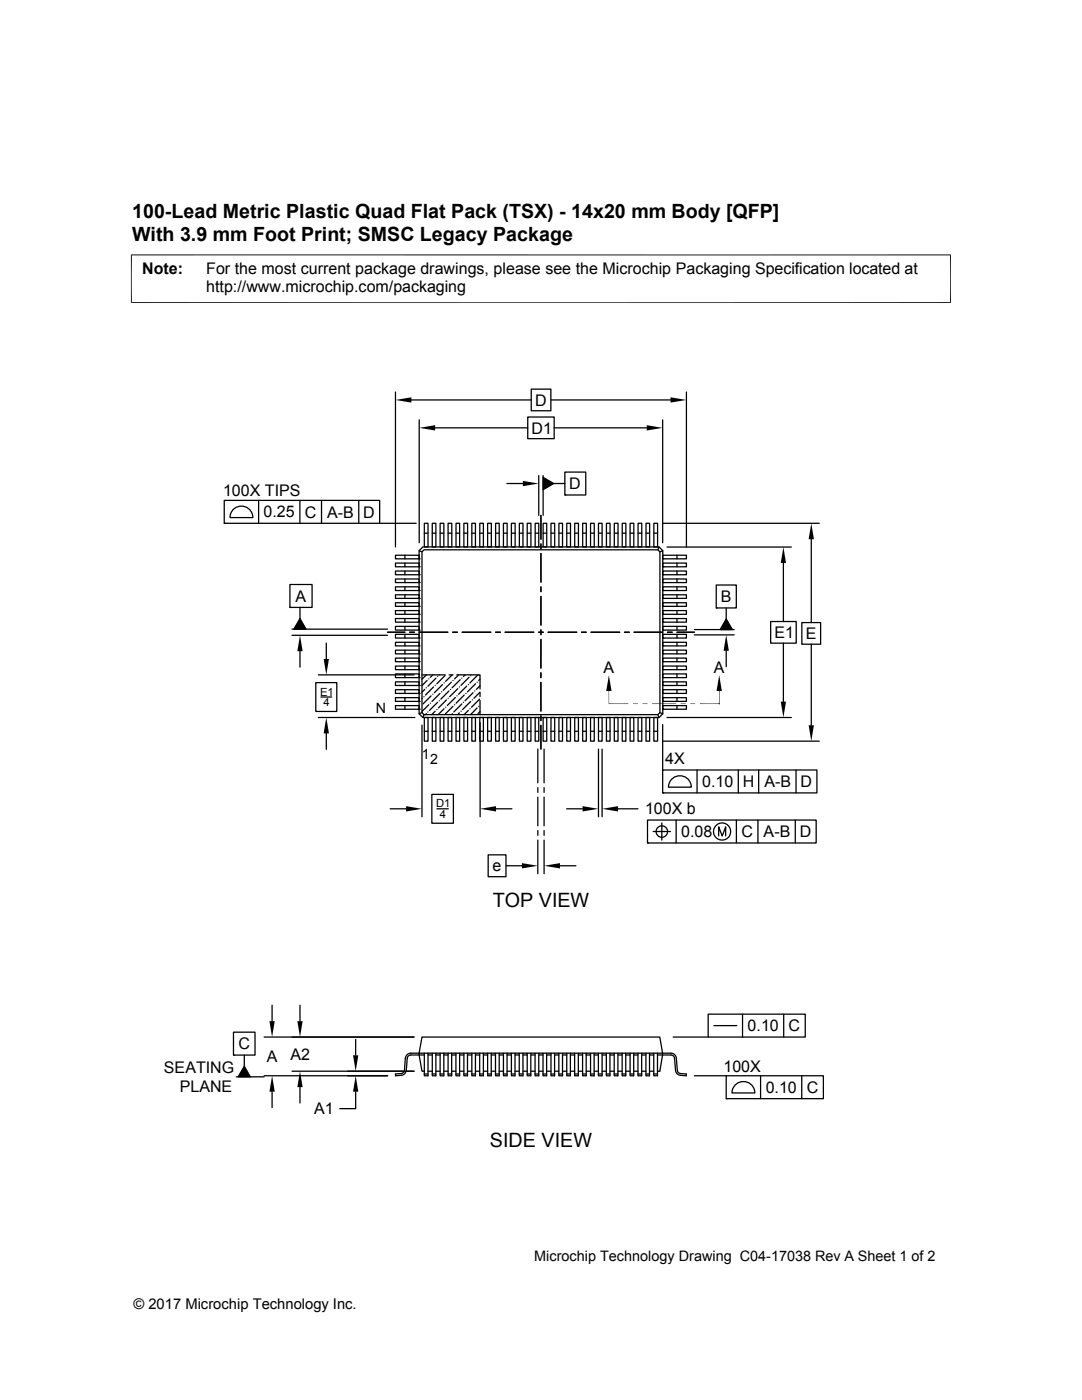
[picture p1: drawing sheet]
<svg xmlns="http://www.w3.org/2000/svg" width="216mm" height="279mm" viewBox="0 0 216 279" stroke-linecap="round" stroke-linejoin="round" font-family="sans-serif">
<g fill="none" stroke="#000" stroke-width=".25">
<path d="M78.9 78.2v31M82.1 79.8h23.9M106 77.7h3.9v4.3h-3.9zM109.9 79.8h23.9M137 78.2v31M44.7 99.9h31.1v4.5h-31.1zM51.6 99.9v4.5M59.8 99.9v4.5M64.2 99.9v4.5M71.6 99.9v4.5M83.7 83.8v24.5M86.8 85.4h18.5"/>
<path d="M101.2 96.5h3.1M105.3 83.2h5.3v4.3h-5.3zM107.5 94.9v7.9M108.4 94.9v7.9M108.4 95.3l2.1 1.2-2.1 1.2zM110.5 96.5h2.2M110.6 85.4h18.5M112.7 94.2h4.2v4.6h-4.2zM112.7 98.8h.1M132.2 83.8v24.5M44.7 104.4h.1M46.6 101.6a2.3 2.3 0 0 1 2.5-.4 2.3 2.3 0 0 1 1.4 2.1h-4.6l.3-1.2z"/>
<path d="M57.8 116.6h4.5v4.6h-4.5zM75.7 104.4h7.3M78.9 118.7h4.7v.7h-4.7zM78.9 117.1h4.7v.8h-4.7zM78.9 115.5h4.7v.8h-4.7zM78.9 114h4.7v.7h-4.7zM78.9 112.4h4.7v.7h-4.7zM78.9 110.8h4.7v.7h-4.7zM80.8 110.8v.7M80.8 112.4v.7M80.8 114v.7M80.8 115.5v.8"/>
<path d="M80.8 117.1v.8M80.8 118.7v.7M83.6 109.9l.6 .2M83.6 119.4h.1M83.6 117.9h.1M83.6 116.3h.1M83.6 114.7h.1M83.6 113.1h.1M83.6 111.5h.1M84.4 109.2h47.1l.7 .7v32.6l-.7 .7h-47.1l-.8-.7v-32.6zM84.7 104.4h.7v4.8h-.7zM84.7 106.4h.7"/>
<path d="M86.3 104.4h.7v4.8h-.7zM86.3 106.4h.7M87.8 104.4h.8v4.8h-.8zM87.8 106.4h.8M89.4 104.4h.7v4.8h-.7zM89.4 106.4h.7M91 104.4h.7v4.8h-.7zM91 106.4h.7M92.6 104.4h.7v4.8h-.7zM92.6 106.4h.7M94.1 104.4h.8v4.8h-.8zM94.1 106.4h.8"/>
<path d="M95.7 104.4h.8v4.8h-.8zM95.7 106.4h.8M97.3 104.4h.7v4.8h-.7zM97.3 106.4h.7M98.9 104.4h.7v4.8h-.7zM98.9 106.4h.7M100.5 104.4h.7v4.8h-.7zM100.5 106.4h.7M102 104.4h.8v4.8h-.8zM102 106.4h.8M103.6 104.4h.8v4.8h-.8zM103.6 106.4h.8"/>
<path d="M105.2 104.4h.7v4.8h-.7zM105.2 106.4h.7M106.8 104.4h.7v4.8h-.7zM106.8 106.4h.7M107.9 108.5v1M107.9 110.4v5.8M107.9 117.1v1M107.9 119v5.8M107.9 102.8v4.8M108.4 104.4h.7v4.8h-.7zM108.4 106.4h.7M109.9 104.4h.8v4.8h-.8z"/>
<path d="M109.9 106.4h.8M111.5 104.4h.7v4.8h-.7zM111.5 106.4h.7M113.1 104.4h.7v4.8h-.7zM113.1 106.4h.7M114.7 104.4h.7v4.8h-.7zM114.7 106.4h.7M116.3 104.4h.7v4.8h-.7zM116.3 106.4h.7M117.8 104.4h.8v4.8h-.8zM117.8 106.4h.8M119.4 104.4h.7v4.8h-.7z"/>
<path d="M119.4 106.4h.7M121 104.4h.7v4.8h-.7zM121 106.4h.7M122.6 104.4h.7v4.8h-.7zM122.6 106.4h.7M124.2 104.4h.7v4.8h-.7zM124.2 106.4h.7M125.7 104.4h.8v4.8h-.8zM125.7 106.4h.8M127.3 104.4h.8v4.8h-.8zM127.3 106.4h.8M128.9 104.4h.7v4.8h-.7z"/>
<path d="M128.9 106.4h.7M130.5 104.4h.7v4.8h-.7zM130.5 106.4h.7M131.5 109.2l-.2 .5M132.2 109.9l-.5 .2M132.2 118.7h4.8v.7h-4.8zM132.2 119.4h.1M132.2 117.1h4.8v.8h-4.8zM132.2 117.9h.1M132.2 115.5h4.8v.8h-4.8zM132.2 116.3h.1M132.2 114h4.8v.7h-4.8z"/>
<path d="M132.2 114.7h.1M132.2 112.4h4.8v.7h-4.8zM132.2 113.1h.1M132.2 110.8h4.8v.7h-4.8zM132.2 111.5h.1M132.2 104.4h31.3M133.1 109.2h24.8M135.1 110.8v.7M135.1 112.4v.7M135.1 114v.7M135.1 115.5v.8M135.1 117.1v.8"/>
<path d="M135.1 118.7v.7M142.9 116.8h4v4.5h-4zM156.3 112.4v11.6M161.9 107.6v16.6M57.8 121.2h.1M58.3 125.6h19M58.3 126.8h19M59.9 130v3.1M59.9 123.4l1.2 2.2h-2.5zM59.9 121.2v2.2M63 136.2h4.2v5.8h-4.2zM63.5 134.7h19.1"/>
<path d="M64 139.1h2.2M65.1 128.3v3.2M78.9 139.2h4.7v.8h-4.7zM78.9 137.6h4.7v.8h-4.7zM78.9 136.1h4.7v.7h-4.7zM78.9 134.5h4.7v.7h-4.7zM78.9 132.9h4.7v.7h-4.7zM78.9 131.3h4.7v.8h-4.7zM78.9 129.8h4.7v.7h-4.7zM78.9 128.2h4.7v.7h-4.7zM78.9 126.6h4.7v.7h-4.7zM78.9 125h4.7v.8h-4.7z"/>
<path d="M78.9 123.4h4.7v.8h-4.7zM78.9 121.9h4.7v.7h-4.7zM78.9 120.3h4.7v.7h-4.7zM80.8 120.3v.7M80.8 121.9v.7M80.8 123.4v.8M80.8 125v.8M80.8 126.6v.7M80.8 128.2v.7M80.8 129.8v.7M80.8 131.3v.8M80.8 132.9v.7"/>
<path d="M80.8 134.5v.7M80.8 136.1v.7M80.8 137.6v.8M80.8 139.2v.8M80.8 126.2h-3.5M82.7 126.2h-1M83.6 140h.1M83.6 138.4h.1M83.6 136.8h.1M83.6 135.2h.1M83.6 133.6h.1M83.6 132.1h.1"/>
<path d="M83.6 130.5h.1M83.6 128.9h.1M83.6 127.3h.1M83.6 125.8h.1M83.6 124.2h.1M83.6 122.6h.1M83.6 121h.1M84.2 134.7h4.7M84.3 139.4h-.1M84.6 139h.1M84.8 137.6l-.6 .5M85.1 137.3h.1"/>
<path d="M85.1 134.7l-.9 .9M85.2 135.8l-1 1M85.6 135.5h.1M86 138.9l-1.6 1.6M86.4 134.7l-.5 .5M86.4 138.6h.1M86.5 137.1l-1.6 1.6M86.8 136.8h.1M87 135.3l-1.6 1.6M87.3 135h.1M87.7 139.8h.1M87.8 138.4l-1.6 1.6"/>
<path d="M88.1 138.1h.1M88.3 136.6l-1.6 1.6M88.6 136.3h.1M88.8 134.9l-1.6 1.6M89.1 139.7l-1.6 1.6M89.4 126.2h-5.7M89.4 139.4h.1M89.6 137.9l-1.6 1.6M89.6 134.7h.8M89.9 137.6h.1M90.1 136.1l-1.6 1.7M90.2 134.7l-1.3 1.3"/>
<path d="M90.3 126.2h1M90.4 135.8h.1M90.9 139.2l-1.6 1.6M91.1 134.7h4.7v2.8M91.2 138.9h.1M91.4 137.4l-1.7 1.6M91.5 134.7l-.8 .8M91.7 137.1h.1M91.8 135.7l-1.6 1.6M92.2 135.3h.1M92.2 126.2h5.7M92.6 138.7l-1.6 1.6"/>
<path d="M92.8 134.7l-.3 .3M93 138.4h.1M93.1 136.9l-1.6 1.7M93.5 136.6h.1M93.6 135.2l-1.6 1.6M93.9 140l-1.6 1.6M93.9 134.9h.1M94.3 139.7h.1M94.4 138.2l-1.6 1.6M94.7 137.9h.1M94.9 136.5l-1.6 1.6M95.2 136.1h.1"/>
<path d="M95.4 134.7l-1.6 1.6M95.7 139.5l-1.6 1.6M95.8 138.3v.7M95.8 139.8v2.8M95.8 138.1l-1.2 1.3M95.8 136.8l-.7 .8M95.8 135.6l-.3 .2M98.9 126.2h.9M100.8 126.2h5.7M107.5 126.2h.9M107.9 125.7v1M107.9 127.6v5.7"/>
<path d="M107.9 134.3v.9M107.9 136.2v5.7M109.4 126.2h5.7M116 126.2h1M117.9 126.2h5.8M124.6 126.2h1M126.5 126.2h5.7M132.2 139.2h4.8v.8h-4.8zM132.2 140h.1M132.2 137.6h4.8v.8h-4.8zM132.2 138.4h.1M132.2 136.1h4.8v.7h-4.8z"/>
<path d="M132.2 136.8h.1M132.2 134.5h4.8v.7h-4.8zM132.2 135.2h.1M132.2 132.9h4.8v.7h-4.8zM132.2 133.6h.1M132.2 131.3h4.8v.8h-4.8zM132.2 132.1h.1M132.2 129.8h4.8v.7h-4.8zM132.2 130.5h.1M132.2 128.2h4.8v.7h-4.8zM132.2 128.9h.1M132.2 126.6h4.8v.7h-4.8z"/>
<path d="M132.2 127.3h.1M132.2 125h4.8v.8h-4.8zM132.2 125.8h.1M132.2 123.4h4.8v.8h-4.8zM132.2 124.2h.1M132.2 121.9h4.8v.7h-4.8zM132.2 122.6h.1M132.2 120.3h4.8v.7h-4.8zM132.2 121h.1M133.2 126.2h.9M135.1 120.3v.7M135.1 121.9v.7"/>
<path d="M135.1 123.4v.8M135.1 125v.8M135.1 126.6v.7M135.1 128.2v.7M135.1 129.8v.7M135.1 131.3v.8M135.1 132.9v.7M135.1 134.5v.7M135.1 136.1v.7M135.1 137.6v.8M135.1 139.2v.8M135.1 126.2h3.5"/>
<path d="M138.6 125.6h7.9M138.6 126.7h7.9M142.9 121.3h.1M144.9 123.5l1.2 2.1h-2.4zM144.9 121.3v2.2M144.9 129.9v3.2M153.8 124h5.1v4.4h-5.1zM156.3 128.4v11.6M160 124.2h3.7v4.4h-3.7zM161.9 128.6v16.1M63.5 143.2h19.3M65.1 146.4v3.1"/>
<path d="M78.9 140.8h4.7v.7h-4.7zM80.8 140.8v.7M83.6 141.5h.1M84.2 142.2l-.6 .3M84.2 144.7v18.3M84.6 142.6h46.7l.4-.4v-32.1l-.4-.4h-46.7l-.4 .4v32.1l.4 .4-.2 .6M84.7 143.2h.7v4.7h-.7zM84.7 145.9h.7M85.1 142.4l-.2 .2M85.4 142.1h.1M85.6 140.7l-1.4 1.3M85.9 140.3h.1"/>
<path d="M86.2 158.5h4.3v5.8h-4.3zM86.3 143.2h.7v4.7h-.7zM86.3 145.9h.7M86.8 141.9l-.7 .7M87.2 141.6h.1M87.3 140.2l-1.6 1.6M87.8 143.2h.8v4.7h-.8zM87.8 145.9h.8M88.6 141.5l-1.2 1.1M88.9 141.1h.1M89.4 143.2h.7v4.7h-.7zM89.4 145.9h.7"/>
<path d="M90.2 142.4h.1M90.4 141l-1.6 1.6M90.7 140.7h.1M91 143.2h.7v4.7h-.7zM91 145.9h.7M91.7 142.3l-.4 .3M92 141.9h.1M92.2 140.5l-1.6 1.6M92.5 140.2h.1M92.6 143.2h.7v4.7h-.7zM92.6 145.9h.7M93.5 141.8l-.9 .8"/>
<path d="M93.8 141.5h.1M94.1 143.2h.8v4.7h-.8zM94.1 145.9h.8M95.2 141.3l-1.3 1.3M95.5 141h.1M95.7 143.2h.8v4.7h-.8zM95.7 145.9h.8M95.8 142l-.4 .4M95.8 144.2v18.8M97.3 143.2h.7v4.7h-.7zM97.3 145.9h.7M98.9 143.2h.7v4.7h-.7z"/>
<path d="M98.9 145.9h.7M100.5 143.2h.7v4.7h-.7zM100.5 145.9h.7M102 143.2h.8v4.7h-.8zM102 145.9h.8M103.6 143.2h.8v4.7h-.8zM103.6 145.9h.8M105.2 143.2h.7v4.7h-.7zM105.2 145.9h.7M106.8 143.2h.7v4.7h-.7zM106.8 145.9h.7M107.3 149.5v6.7"/>
<path d="M107.3 157.2v.9M107.3 159.1v5.7M107.9 142.9v.9M107.9 144.8v4.7M108.4 143.2h.7v4.7h-.7zM108.4 145.9h.7M108.6 149.5v6.7M108.6 157.2v.9M108.6 159.1v5.7M109.9 143.2h.8v4.7h-.8zM109.9 145.9h.8M111.5 143.2h.7v4.7h-.7z"/>
<path d="M111.5 145.9h.7M113.1 143.2h.7v4.7h-.7zM113.1 145.9h.7M114.7 143.2h.7v4.7h-.7zM114.7 145.9h.7M116.3 143.2h.7v4.7h-.7zM116.3 145.9h.7M117.8 143.2h.8v4.7h-.8zM117.8 145.9h.8M119.4 143.2h.7v4.7h-.7zM119.4 145.9h.7M119.4 149.5v13.5"/>
<path d="M120.1 149.5v13.5M121 143.2h.7v4.7h-.7zM121 145.9h.7M122.6 143.2h.7v4.7h-.7zM122.6 145.9h.7M124.2 143.2h.7v4.7h-.7zM124.2 145.9h.7M125.7 143.2h.8v4.7h-.8zM125.7 145.9h.8M127.3 143.2h.8v4.7h-.8zM127.3 145.9h.8M128.9 143.2h.7v4.7h-.7z"/>
<path d="M128.9 145.9h.7M130.5 143.2h.7v4.7h-.7zM130.5 145.9h.7M131.3 142.6l.2 .6M131.7 142.2l.5 .3M132.2 153.7h30.8v4.5h-30.8zM132.2 158.2h.1M132.2 144.6v9.1M132.2 140.8h4.8v.7h-4.8zM132.2 141.5h.1M132.2 147.9h31.3M133.1 143.2h24.8"/>
<path d="M134.1 155.4a2.28 2.28 0 0 1 2.5-.4 2.28 2.28 0 0 1 1.3 2.1h-4.5l.3-1.2zM135.1 140.8v.7M139.1 153.7v4.5M147.3 153.7v4.5M151.4 153.7v4.5M158.8 153.7v4.5M77.9 161.4h3.1M87.2 161.4h2.3M97.4 170.6h3.6v4.4h-3.6zM99 161.4h3.2M101 172.8h3.1M107.3 165.8v.9"/>
<path d="M107.3 167.7v6.7M108.6 165.8v.9M108.6 167.7v6.7M111.7 172.8h3.2M113.1 161.4h3.1M123.3 161.4h4M129.2 163.7h33.7v4.5h-33.7zM129.2 168.2h.1M130.3 165.9h3.5M132.1 164.2v3.5M134.9 163.7v4.5M143.4 166.8v-1.8l.7 1.8 .7-1.8v1.8"/>
<path d="M146.9 163.7v4.5M151.2 163.7v4.5M158.7 163.7v4.5M46.6 206h4.3v4.6h-4.3zM46.6 210.6h.1M47.2 214.9h5.5M48.7 210.6v2.2M48.7 212.8l1.3 2.1h-2.5zM52.7 214.7h24.6M52.7 207h29.9M54.3 200.6v3.2M54.3 217.9v3.1"/>
<path d="M58.3 213.8h24.3M59.9 200.6v3.2M59.9 217v3.1M71 217.9v3.4h-3.2M71 207.4v3.2M84.7 210.2v4.5h.7v-4.5M84.7 214.3h.7M85.4 210.5h.9M85.4 213.8h.9M86.3 210.2v4.5h.7v-4.5M86.3 214.3h.7M87 210.5h.8"/>
<path d="M87 213.8h.8M87.8 210.2v4.5h.8v-4.5M87.8 214.3h.8M88.6 210.5h.8M88.6 213.8h.8M89.4 210.2v4.5h.7v-4.5M89.4 214.3h.7M90.1 210.5h.9M90.1 213.8h.9M91 210.2v4.5h.7v-4.5M91 214.3h.7M91.7 210.5h.9"/>
<path d="M91.7 213.8h.9M92.6 210.2v4.5h.7v-4.5M92.6 214.3h.7M93.3 210.5h.8M93.3 213.8h.8M94.1 210.2v4.5h.8v-4.5M94.1 214.3h.8M94.9 210.5h.8M94.9 213.8h.8M95.7 210.2v4.5h.8v-4.5M95.7 214.3h.8M96.5 210.5h.8"/>
<path d="M96.5 213.8h.8M97.3 210.2v4.5h.7v-4.5M97.3 214.3h.7M98 210.5h.9M98 213.8h.9M98.9 210.2v4.5h.7v-4.5M98.9 214.3h.7M99.6 210.5h.9M99.6 213.8h.9M100.5 210.2v4.5h.7v-4.5M100.5 214.3h.7M101.2 210.5h.8"/>
<path d="M101.2 213.8h.8M102 210.2v4.5h.8v-4.5M102 214.3h.8M102.8 210.5h.8M102.8 213.8h.8M103.6 210.2v4.5h.8v-4.5M103.6 214.3h.8M104.4 210.5h.8M104.4 213.8h.8M105.2 210.2v4.5h.7v-4.5M105.2 214.3h.7M105.9 210.5h.9"/>
<path d="M105.9 213.8h.9M106.8 210.2v4.5h.7v-4.5M106.8 214.3h.7M107.5 210.5h.9M107.5 213.8h.9M108.4 210.2v4.5h.7v-4.5M108.4 214.3h.7M109.1 210.5h.8M109.1 213.8h.8M109.9 210.2v4.5h.8v-4.5M109.9 214.3h.8M110.7 210.5h.8"/>
<path d="M110.7 213.8h.8M111.5 210.2v4.5h.7v-4.5M111.5 214.3h.7M112.2 210.5h.9M112.2 213.8h.9M113.1 210.2v4.5h.7v-4.5M113.1 214.3h.7M113.8 210.5h.9M113.8 213.8h.9M114.7 210.2v4.5h.7v-4.5M114.7 214.3h.7M115.4 210.5h.8"/>
<path d="M115.4 213.8h.8M116.2 210.2v4.5h.8v-4.5M116.2 214.3h.8M117 210.5h.8M117 213.8h.8M117.8 210.2v4.5h.8v-4.5M117.8 214.3h.8M118.6 210.5h.8M118.6 213.8h.8M119.4 210.2v4.5h.7v-4.5M119.4 214.3h.7M120.1 210.5h.9"/>
<path d="M120.1 213.8h.9M121 210.2v4.5h.7v-4.5M121 214.3h.7M121.7 210.5h.9M121.7 213.8h.9M122.6 210.2v4.5h.7v-4.5M122.6 214.3h.7M123.3 210.5h.8M123.3 213.8h.8M124.1 210.2v4.5h.8v-4.5M124.1 214.3h.8M124.9 210.5h.8"/>
<path d="M124.9 213.8h.8M125.7 210.2v4.5h.7v-4.5M125.7 214.3h.7M126.4 210.5h.9M126.4 213.8h.9M127.3 210.2v4.5h.7v-4.5M127.3 214.3h.7M128 210.5h.9M128 213.8h.9M128.9 210.2v4.5h.7v-4.5M128.9 214.3h.7M129.6 210.5h.9"/>
<path d="M129.6 213.8h.9M130.5 210.2v4.5h.7v-4.5M130.5 214.3h.7M131.2 210.5h2.7l.4 .2 .3 .5 .2 2.4a1.06 1.06 0 0 0 1 1l1.1 .1v-.4l-1.3-.1-.3-.2-.4-3.1-.5-.6-.5-.1h-51.9l-.6 .1-.5 .6-.3 3.1-.4 .2-1.3 .1v.4a1.94 1.94 0 0 0 1.9-.5l.3-.6 .3-2.8 .6-.3h2.7M131.2 213.8h.5l.5-3.3-.5-3.5h-47.5l-.6 3.5 .6 3.3h.5M134.3 207h7M138.6 214.7h6.3M141.3 202.4h19.4v4.6h-19.4zM142.5 204.7h4.5M144.9 214.7h19.4v4.6h-19.4zM144.9 219.3h.1M146.8 216.4a2.28 2.28 0 0 1 2.5-.4 2.28 2.28 0 0 1 1.3 2.1h-4.6l.4-1.1z"/>
<path d="M148.2 202.4v4.6M151.8 214.7v4.6M156.4 202.4v4.6M160 214.7v4.6"/>
<circle cx="132.1" cy="166" r="1.14"/>
<circle cx="144.1" cy="166" r="1.72"/>
</g>
<path d="M26.1 50.9h163.7M26.2 50.8v9.7M189.7 50.8v9.7M26.1 60.4h163.7M121.5 137.9v2.5M143.5 137.9v2.6M121.5 140.5h3.9M130.1 140.5h4.8M139.7 140.5h3.8" fill="none" stroke="#000" stroke-width=".2"/>
<g fill="#000">
<path d="M78.9 79.8l3.2-.5v1zM133.8 79.3l3.2 .5-3.2 .5zM83.7 85.4l3.1-.5v1zM104.3 96l3.2 .5-3.2 .5zM108.4 95.3l2.1 1.2-2.1 1.2zM129.1 84.9l3.1 .5-3.1 .5zM156.3 109.2l.5 3.2h-1zM161.9 104.4l.5 3.2h-1zM59.9 123.4l1.2 2.2h-2.5zM59.9 126.8l.5 3.2h-1.1zM64.6 131.5h1l-.5 3.2zM121.5 134.7l.5 3.2h-1z"/>
<path d="M143.5 134.7l.5 3.2h-1zM144.9 126.7l.5 3.2h-1zM144.9 123.5l1.2 2.1h-2.4zM65.1 143.2l.5 3.2h-1zM126.3 140.4h1l-1 .1zM126.3 140.5l1-.1v.1zM128.2 140.4h1l-1 .1zM128.2 140.5l1-.1v.1zM135.8 140.4h1l-1 .1zM135.8 140.5l1-.1v.1zM137.8 140.4h.9l-.9 .1zM137.8 140.5l.9-.1v.1z"/>
<path d="M155.8 140h1l-.5 3.2zM161.4 144.7h1l-.5 3.2zM81 160.9l3.2 .5-3.2 .5zM95.8 161.4l3.2-.5v1zM104.1 172.3l3.2 .5-3.2 .5zM108.6 172.8l3.1-.5v1zM116.2 160.9l3.2 .5-3.2 .5zM120.1 161.4l3.2-.5v1zM48.7 212.8l1.3 2.1h-2.5zM53.8 203.8h1l-.5 3.2zM54.3 214.7l.5 3.2h-1zM59.3 203.8h1.1l-.5 3.2z"/>
<path d="M59.9 213.8l.5 3.2h-1.1zM70.4 210.6h1.1l-.5 3.2zM71 214.7l.5 3.2h-1.1z"/>
</g>
<g font-size="3.9">
<text x="26.4" y="43.5">100-Lead Metric Plastic Quad Flat Pack (TSX) - 14x20 mm Body [QFP]</text>
<text x="26.4" y="48">With 3.9 mm Foot Print; SMSC Legacy Package</text>
<text x="98.3" y="181.1">TOP VIEW</text>
<text x="97.8" y="228.9">SIDE VIEW</text>
</g>
<g font-size="3.2">
<text x="28.4" y="54.6">Note:</text>
<text x="41.1" y="58.3">http://www.microchip.com/packaging</text>
<text x="41.1" y="54.6">For the most current package drawings, please see the Microchip Packaging Specification located at</text>
<text x="106.8" y="81">D</text>
<text x="106.1" y="86.5">D1</text>
<text x="44.5" y="99.1">100X TIPS</text>
<text x="113.6" y="97.6">D</text>
<text x="52.6" y="103.3">0.25</text>
<text x="60.8" y="103.3">C</text>
<text x="65.3" y="103.3">A-B</text>
<text x="72.5" y="103.3">D</text>
<text x="59" y="120.1">A</text>
<text x="143.8" y="120.2">B</text>
<text x="154.5" y="127.3">E1</text>
<text x="160.8" y="127.6">E</text>
<text x="120.4" y="134.3">A</text>
<text x="142.5" y="134.3">A</text>
<text x="132.7" y="152.5">4X</text>
<text x="140.1" y="157.1">0.10</text>
<text x="148.2" y="157.1">H</text>
<text x="152.5" y="157.1">A-B</text>
<text x="159.7" y="157.1">D</text>
<text x="128.7" y="162.5">100X b</text>
<text x="135.9" y="167.1">0.08</text>
<text x="147.9" y="167.1">C</text>
<text x="152.4" y="167.1">A-B</text>
<text x="159.6" y="167.1">D</text>
<text x="98.3" y="173.9">e</text>
<text x="47.6" y="209.4">C</text>
<text x="149.2" y="205.8">0.10</text>
<text x="157.4" y="205.8">C</text>
<text x="32.7" y="214.2">SEATING</text>
<text x="53.2" y="212">A</text>
<text x="58" y="211.5">A2</text>
<text x="144.4" y="213.9">100X</text>
<text x="35.9" y="217.9">PLANE</text>
<text x="152.8" y="218.1">0.10</text>
<text x="161" y="218.1">C</text>
<text x="62.7" y="222.4">A1</text>
</g>
<g font-size="2.9">
<text x="106.6" y="251.7">Microchip Technology Drawing C04-17038 Rev A Sheet 1 of 2</text>
<text x="26.6" y="261.3">© 2017 Microchip Technology Inc.</text>
</g>
<g font-size="2.8">
<text x="75" y="142.4">N</text>
<text x="84.2" y="151.5">1</text>
<text x="85.8" y="152.4">2</text>
</g>
<g font-size="2.2">
<text x="63.9" y="138.8">E1</text>
<text x="64.5" y="141">4</text>
<text x="87" y="161.1">D1</text>
<text x="87.7" y="163.3">4</text>
</g>
</svg>
